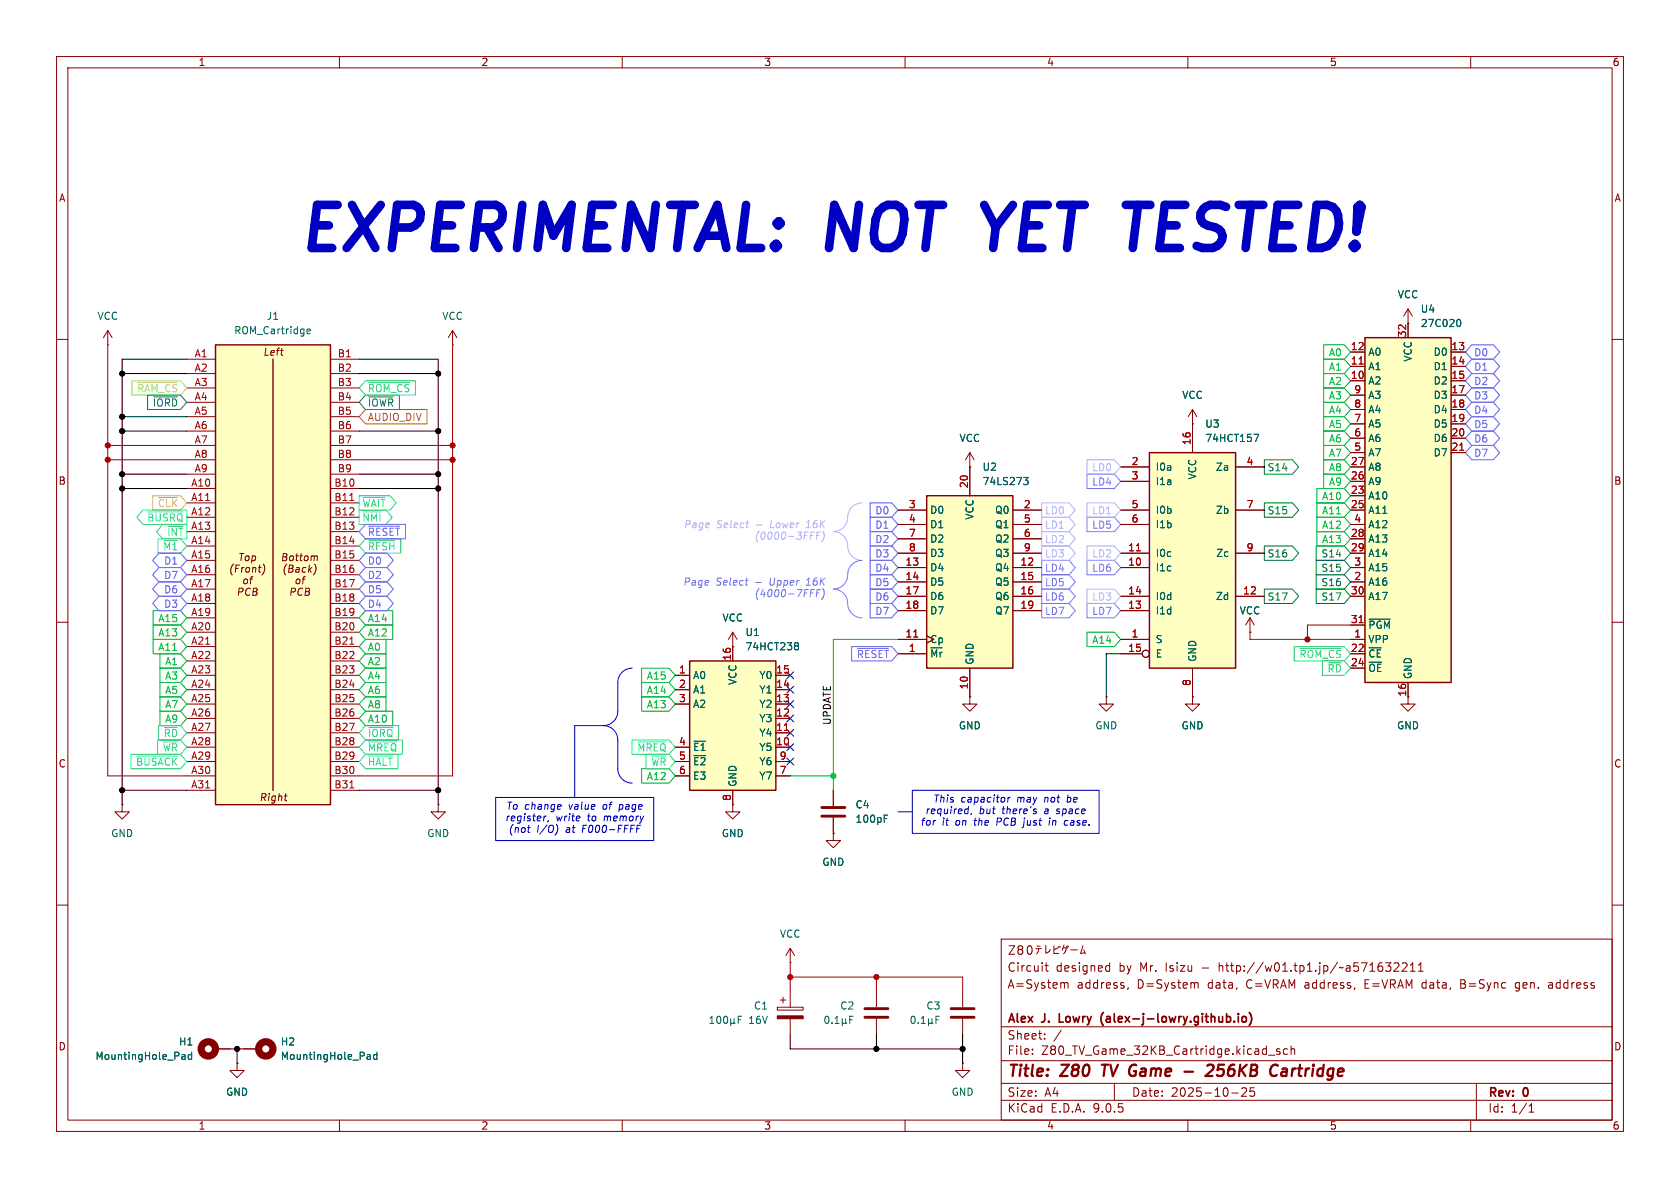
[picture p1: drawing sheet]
<svg xmlns="http://www.w3.org/2000/svg" width="297mm" height="210mm" viewBox="0 0 297 210" stroke-linecap="round" stroke-linejoin="round" font-family="sans-serif">
<g fill="none" stroke="#840000" stroke-width=".18">
<path d="M10 10h277v190h-277zM12 12h273v186h-273zM60 10v2M110 10v2M160 10v2M210 10v2M260 10v2M10 60h2M285 60h2M10 110h2M285 110h2M10 160h2"/>
<path d="M177 166h108v32h-108zM178.4 167.2h1l-1 1.5h1M180.2 167.8l-.2-.2 .2-.4 .5 .1 .1 .2-.3 .3M180.2 167.8l-.2 .3v.5l.2 .1 .5-.1 .1-.2-.1-.4-.2-.2M180.2 167.8h.3M181.7 167.3l.3-.1a.81 .81 0 0 1 .5 .6 .81 .81 0 0 1-.3 .8l-.1 .1a.81 .81 0 0 1-.4-1.4zM183.1 167.7h1M183.3 167.3h.6M183.6 167.7v.4l-.4 .5M184.7 170.7h.6M184.9 167.1v1.4a.93 .93 0 0 0 .8-.7M185 170.2v1.3l.3 .2"/>
<path d="M186.3 167.2v1.4h.9M187.1 167.3l.1 .2M187.1 167.5l-.7 .3M187.3 167.3l.2 .1M188 167.6h.8M188.1 167.1l-.3 .9M188.2 173.9l.2-.2 .3 .1 .1 .9M188.5 167.6a1.21 1.21 0 0 1-.5 1M188.5 167.3l.2 .1M188.7 167.2l.2 .1M189.3 167.9h1.2M191.5 167.2l-.5 1.4 .7-.2"/>
<path d="M191.6 167.9l.3 .7M195.7 170.7l.5 .1M196.2 171.6l-.5 .1M196.2 170.2v1.5M199.5 174.6l-.2 .3M211.4 173.7l.3 .1 .1 .1v.8M245 170.2h.9l-.5 .6 .4 .1v.7l-.2 .1h-.4l-.2-.1M246.5 170.3l.5-.1 .2 .1 .1 .3-.9 1.1h.9M247.9 170.3l.6-.1 .2 .1v.3l-.9 1.1h.9M249.3 171.7h.9M249.3 170.6l.4-.4v1.5M250.7 171.7h.9"/>
<path d="M250.7 170.6l.5-.4v1.5M251.5 173.8v.8M258.2 173.9h.5M258.7 173.2h-.5v1.5h.6M268 175.1l.3 .1M268.5 173.7l-.5 .1-.1 .2 .1 .6 .5 .1M273.8 173.8h.6M274.3 174.1h-.3a.29 .29 0 0 0-.3 .3 .29 .29 0 0 0 .3 .3h.3M285 160h2M60 198v2M110 198v2M160 198v2"/>
<path d="M177 194.5h108M177 191.5h108M177 187.5h108M177 181.5h108M182.5 186.3v.1M182.5 185.5v.1M184.7 183.6v.1M184.7 182.8v.1M187.6 182.1l-1.3 2M197 191.5v3M210 198v2M217.7 193.2h1.2"/>
<path d="M219.5 192.4l.6-.1 .2 .1 .1 .3-.9 1.1h.9M221.7 192.3h-.7v.7l.2-.1h.5l.1 .3-.1 .5-.2 .1-.5-.1M224.2 186.5h1.2M226.2 185.5l-.3-.1-.2 .2v.2l.5 .2v.3h-.5M227.6 185.5l-.4-.1-.3 .3v.4l.1 .2h.6M228.2 185.5l.3-.1 .3 .1 .1 .9M228.2 184.9v1.5M260 198v2M261 191.5v6.5M270.3 196.6h.9M270.3 195.5l.4-.4v1.5"/>
</g>
<path d="M194.8 188.2h1.1M195.4 188.2l-.3 2M209.4 189.4h1.5M213.4 188.4l.3-.2h.5a.45 .45 0 0 1 .3 .6l-.1 .3-1.3 1.1h1.2M215.1 190l.3 .2h.5M216.4 188.2h-.9l-.3 1 .4-.2h.4M226.7 189l.2-.1 .6 .1-.1 1.2M227.5 189.4h-.7a.4 .4 0 0 0-.3 .4 .4 .4 0 0 0 .2 .4l.7-.1" fill="none" stroke="#840000" stroke-width=".4"/>
<path d="M187.3 179.2v1.5h.7M195.1 179l-.4 .6M218.9 179.2v.1M218.9 179.7v1M219.7 179.8l.4-.1 .2 .3v.4l-.2 .3-.4-.1-.1-.2v-.4zM220.8 179a1.72 1.72 0 0 1 0 2.3M194.7 180.6l.4 .7" fill="none" stroke="#840000" stroke-width=".3"/>
<path d="M163.8 87.6h15.3v30.5h-15.3z" fill="#ffffc2"/>
<path d="M163.8 87.6h15.3v30.5h-15.3z" fill="none" stroke="#840000" stroke-width=".25"/>
<g fill="none" stroke="#840000" stroke-width=".18">
<path d="M158.7 90.2h5.1M158.7 92.7h5.1M158.7 95.3h5.1M158.7 97.8h5.1M171.4 82.6v5M179.1 90.2h5M179.1 92.7h5M179.1 95.3h5M179.1 97.8h5M158.7 100.3h5.1M158.7 102.9h5.1M158.7 105.4h5.1"/>
<path d="M158.7 108h5.1M158.7 113h5.1M158.7 115.6h5.1M171.4 118.1v5.1M179.1 100.3h5M179.1 102.9h5M179.1 105.4h5M179.1 108h5"/>
</g>
<path d="M161.5 112.6h.8" fill="none" stroke="#a90000" stroke-width=".18"/>
<path d="M181 84.4h.7l-.4 .5 .4 .1v.4l-.2 .3h-.4" fill="none" stroke="#006464" stroke-width=".18"/>
<path d="M203.2 80h15.2v38.1h-15.2z" fill="#ffffc2"/>
<path d="M203.2 80h15.2v38.1h-15.2z" fill="none" stroke="#840000" stroke-width=".25"/>
<g fill="none" stroke="#840000" stroke-width=".18">
<path d="M210.8 74.9v5.1M198.1 82.6h5.1M198.1 85.1h5.1M198.1 90.2h5.1M198.1 92.7h5.1M198.1 97.8h5.1M218.4 82.6h5.1M218.4 90.2h5.1M218.4 97.8h5.1M198.1 100.3h5.1M198.1 105.4h5.1M198.1 108h5.1"/>
<path d="M198.1 113h5.1M198.1 115.6h3.8M210.8 118.1v5.1M218.4 105.4h5.1M147.3 139.7v2.8M129.5 142.2v1.3h-1.2l1.2 1.3 1.3-1.3h-1.3M129.5 142.2h.1M147.3 147.3v1.3h-1.3l1.3 1.3 1.3-1.3h-1.3M147.3 147.3h.1M147.3 144.5v2.8M137.4 178.1h4.6v.5h-4.6zM137.9 176.8h1"/>
<path d="M138.4 176.3v1M139.7 170.2h.1M139.7 167.6v2.6M139.7 175.3v2.8M139.7 167.6l-.8 1.3M139.7 167.6l.8 1.3M154.9 175.3v2.8M139.7 180.1v2.8M154.9 180.1v2.8"/>
<circle cx="202.6" cy="115.6" r=".63"/>
</g>
<path d="M200.9 97.4h.7" fill="none" stroke="#a90000" stroke-width=".18"/>
<g fill="none" stroke="#006464" stroke-width=".18">
<path d="M221.7 76.8h.8l-.5 1.2M156.3 144.7h.4M156.3 144.1h.6M126.9 179.7l.1-.1a.68 .68 0 0 1 .5 .7 .68 .68 0 0 1-.5 .6 .84 .84 0 0 1-.1-1.2zM128 179.8l.2-.2a.68 .68 0 0 1 .5 .7 .68 .68 0 0 1-.5 .6l-.2-.1-.1-.4zM131.1 179.6h-.6v1.3M145.9 179.8l.2-.2a.68 .68 0 0 1 .5 .7 .68 .68 0 0 1-.5 .6l-.2-.1-.1-.4zM150.8 179.6h-.6v1.3M125.5 180.9h.7M125.5 180l.4-.4v1.3M129.2 180.7l.2 .2h.2l.2-.2M129.2 180.1v1.2"/>
<path d="M129.8 180.7l.2 .2M129.8 180.1v.6M130.5 180.3h.4M147.1 180.8v.1M147.6 180.9h.8M147.6 180l.4-.4v1.3M148.9 180.7l.2 .2h.2l.2-.2M148.9 180.1v1.2M149.5 180.7l.2 .2M149.5 180.1v.6M150.2 180.3h.5"/>
</g>
<path d="M145.3 144.3h4.1M145.3 142.7h4.1M152.9 179.8h4.1M152.9 178.3h4.1" fill="none" stroke="#840000" stroke-width=".51"/>
<path d="M137.4 179.6h4.6v.5h-4.6z" fill="#840000" stroke="#840000" stroke-width=".18"/>
<path d="M38.1 61h20.3v81.2h-20.3z" fill="#ffffc2"/>
<path d="M38.1 61h20.3v81.2h-20.3zM48.3 63.5v76.2" fill="none" stroke="#840000" stroke-width=".25"/>
<g fill="none" stroke="#840000" stroke-width=".18">
<path d="M19 58.4l-.7 1.3M19 58.4l.8 1.3M19 58.4v2.6M248.9 57.2h.1M248.9 54.6l-.7 1.3M248.9 54.6l.8 1.3M248.9 54.6v2.6M19 61h.1M33 63.5h5.1M33 66h5.1M33 68.6h5.1M33 71.1h5.1"/>
<path d="M33 73.7h5.1M33 76.2h5.1M33 78.7h5.1M58.4 63.5h5.1M58.4 66h5.1M58.4 68.6h5.1M58.4 71.1h5.1M58.4 73.7h5.1M58.4 76.2h5.1M58.4 78.7h5.1M33 81.3h5.1M33 83.8h5.1"/>
<path d="M33 86.4h5.1M33 88.9h5.1M33 91.4h5.1M33 94h5.1M33 96.5h5.1M33 99.1h5.1M41.3 99.7a1.49 1.49 0 0 0-.3 1.9M42.4 99.9h-.7l-.1 1.3M42.4 97.8h.7M42.7 97.8l-.1 1.3M43.5 98.4l.2-.1 .3 .1v.5l-.1 .2h-.3l-.2-.1zM44.6 98.3h.5l.1 .6-.3 .2h-.4"/>
<path d="M44.6 98.3l-.1 1.2M45.9 99.9l-.1 1.1 .3 .2M46.5 99.7a1.47 1.47 0 0 1-.2 1.9M50 98.4h.4M50.1 97.8h.4l.2 .3-.3 .3 .3 .2v.3l-.3 .2h-.5zM50.7 99.7a1.49 1.49 0 0 0-.2 1.9M51.2 99.9h.4l.2 .2-.3 .4 .3 .1v.3l-.3 .3h-.5zM51.3 98.4l.2-.1 .3 .1v.5l-.1 .2h-.3l-.2-.1zM52.3 98.3h.5M52.5 97.8l-.1 1.1 .3 .2M53 98.3h.5M53.2 97.8l-.1 1.1 .3 .2"/>
<path d="M53.9 98.4l.2-.1 .3 .1v.5l-.1 .2h-.3l-.2-.1zM54.7 99.9l-.2 1.3M55 98.4l.4-.1 .2 .1M55.1 98.3l-.1 .8M55.6 98.4l.2-.1h.3l-.1 .8M55.6 98.4l-.1 .7M55.6 99.7a1.47 1.47 0 0 1-.2 1.9M58.4 81.3h5.1M58.4 83.8h5.1M58.4 86.4h5.1M58.4 88.9h5.1M58.4 91.4h5.1"/>
<path d="M58.4 94h5.1M58.4 96.5h5.1M58.4 99.1h5.1M171.4 82.6h.1M171.4 80l-.7 1.3M171.4 80l.8 1.3M171.4 80v2.6M33 101.6h5.1M33 104.1h5.1M33 106.7h5.1M33 109.2h5.1M33 111.8h5.1"/>
<path d="M33 114.3h5.1M33 116.8h5.1M33 119.4h5.1M41.7 100.5h.4M42.2 104.6h.6l.2-.2-.1-.3-.1-.1h-.5l-.2 1.2M42.8 100.3l-.1 .9M43.1 100.3l-.3 .3M43.2 102.5l.2-.1 .3 .1v.5l-.1 .1-.3 .1-.2-.1zM43.6 100.4l.1-.1 .4 .1v.5l-.1 .2-.4 .1-.1-.2zM44.2 102.4h.5M44.3 104.1a.61 .61 0 0 0-.9 .4 .61 .61 0 0 0 .5 .7l.2-.1M44.7 100.4l.2-.1 .3 .1v.8"/>
<path d="M44.7 101.9l-.3 .2-.2 1.1M44.7 100.3l-.1 .9M44.8 104.6h.4M44.8 104h.5l.2 .2-.3 .4 .2 .1v.3l-.2 .2h-.5zM45.7 100.3h.5M51.1 100.5h.4M51.5 104.6h.6l.1-.2v-.3l-.2-.1h-.5l-.1 1.2M52.4 100.4h.5l-.1 .8M52.4 102.5l.2-.1 .4 .1v.5l-.2 .1-.3 .1-.1-.1zM52.9 100.6l-.4 .1-.2 .2 .1 .3 .4-.1M53.4 102.4h.5M53.5 104.1a.61 .61 0 0 0-.8 .4 .61 .61 0 0 0 .4 .7l.3-.1"/>
<path d="M54 101.9l-.4 .2-.1 1.1M54 104.6h.4M54.1 100.4h-.5l-.2 .5 .2 .3 .4-.1M54.1 104h.4l.2 .2-.3 .4 .3 .1v.3l-.3 .2h-.5zM54.7 100.7l.3 .5M55.1 100.3l-.5 .5M58.4 101.6h5.1M58.4 104.1h5.1M58.4 106.7h5.1M58.4 109.2h5.1M58.4 111.8h5.1M58.4 114.3h5.1"/>
<path d="M58.4 116.8h5.1M58.4 119.4h5.1M221 111.8h.1M221 109.2l-.8 1.3M221 109.2l.7 1.3M221 109.2v2.6M33 121.9h5.1M33 124.5h5.1M33 127h5.1M33 129.5h5.1M33 132.1h5.1M33 134.6h5.1"/>
<path d="M33 137.2h5.1M33 139.7h5.1M58.4 121.9h5.1M58.4 124.5h5.1M58.4 127h5.1M58.4 129.5h5.1M58.4 132.1h5.1M58.4 134.6h5.1M58.4 137.2h5.1M58.4 139.7h5.1M171.4 123.2v1.3h-1.2l1.2 1.2 1.3-1.2h-1.3M171.4 123.2h.1"/>
<path d="M195.6 123.2v1.3h-1.3l1.3 1.2 1.2-1.2h-1.2M195.6 123.2h.1M210.8 123.2v1.3h-1.3l1.3 1.2 1.3-1.2h-1.3M210.8 123.2h.1M50.3 140.7h.5M170.2 175.3v2.8M41.9 188v1.2h1.3l-1.3 1.3-1.3-1.3h1.3M41.9 188h.1M43.2 185.4h2.5M170.2 188v1.2h-1.3l1.3 1.3 1.2-1.3h-1.2M170.2 188h.1M170.2 180.1v2.8"/>
</g>
<path d="M61.8 88.5h.8M61.8 113.9h.8M61.8 139.3h.8" fill="none" stroke="#a90000" stroke-width=".18"/>
<g fill="none" stroke="#006464" stroke-width=".18">
<path d="M54.3 58.6l.6-.1-.1-.3h-.3l-.2 .1v.6h.5M161.2 179.8l.2-.2a.68 .68 0 0 1 .4 .7 .68 .68 0 0 1-.4 .6l-.2-.1-.1-.4zM166.1 179.6h-.6v1.3M65.1 186.4l.3 .1 .1 .8M65.5 187.2l-.4 .1M65.5 186.7l-.4 .1M66.6 186.5l-.3-.1-.3 .3 .2 .5h.4M66.6 186v1.3M162.3 180.8v.1M162.9 180.9h.7M162.9 180l.3-.4v1.3M164.1 180.7l.2 .2h.3l.1-.2"/>
<path d="M164.1 180.1v1.2M164.7 180.7l.2 .2M164.7 180.1v.6M165.5 180.3h.4"/>
</g>
<path d="M168.1 179.8h4.1M168.1 178.3h4.1" fill="none" stroke="#840000" stroke-width=".51"/>
<circle cx="47" cy="185.4" r="1.27" fill="none" stroke="#840000" stroke-width="1.3"/>
<path d="M121.9 116.8h15.3v22.9h-15.3z" fill="#ffffc2"/>
<path d="M121.9 116.8h15.3v22.9h-15.3z" fill="none" stroke="#840000" stroke-width=".25"/>
<g fill="none" stroke="#840000" stroke-width=".18">
<path d="M119.4 119.4h2.5M129.5 114.3h.1M129.5 111.8v5M129.5 111.8l-.7 1.2M129.5 111.8l.8 1.2M137.2 119.4h2.5M119.4 121.9h2.5M119.4 124.5h2.5M119.4 132.1h2.5M119.4 134.6h2.5M119.4 137.2h2.5M129.5 139.7v2.5"/>
<path d="M137.2 121.9h2.5M137.2 124.5h2.5M137.2 132.1h2.5M137.2 134.6h2.5M137.2 137.2h2.5M137.2 127h2.5M137.2 129.5h2.5M248.9 123.2v1.3h-1.3l1.3 1.2 1.3-1.2h-1.3"/>
</g>
<path d="M140.7 113.6h.2l.3 .3-.3 .3M140.7 114.2h.2M140.9 114.2l.3 .2v.2l-.2 .2-.3 .1M122.7 131h2.1" fill="none" stroke="#006464" stroke-width=".18"/>
<path d="M138.7 129.1h.7" fill="none" stroke="#a90000" stroke-width=".18"/>
<path d="M241.3 59.7h15.2v61h-15.2z" fill="#ffffc2"/>
<path d="M241.3 59.7h15.2v61h-15.2z" fill="none" stroke="#840000" stroke-width=".25"/>
<g fill="none" stroke="#840000" stroke-width=".18">
<path d="M80 58.4l-.8 1.3M80 58.4l.8 1.3M80 58.4v2.6M248.9 57.2h.1M248.9 57.2v2.5M80 61h.1M210.8 74.9h.1M210.8 72.4l-.7 1.3M210.8 72.4l.8 1.3M210.8 72.4v7.6M238.8 62.2h2.5M238.8 64.8h2.5"/>
<path d="M238.8 67.3h2.5M238.8 69.9h2.5M238.8 72.4h2.5M238.8 74.9h2.5M238.8 77.5h2.5M256.5 62.2h2.6M256.5 64.8h2.6M256.5 67.3h2.6M256.5 69.9h2.6M256.5 72.4h2.6M256.5 74.9h2.6M256.5 77.5h2.6"/>
<path d="M158.7 90.2h5.1M158.7 92.7h5.1M158.7 95.3h5.1M158.7 97.8h5.1M171.4 82.6h.1M171.4 82.6v5M179.1 90.2h5M179.1 92.7h5M179.1 95.3h5M179.1 97.8h5M198.1 82.6h5.1M198.1 85.1h5.1"/>
<path d="M198.1 90.2h5.1M198.1 92.7h5.1M198.1 97.8h5.1M218.4 82.6h5.1M218.4 90.2h5.1M218.4 97.8h5.1M238.8 80h2.5M238.8 82.6h2.5M238.8 85.1h2.5M238.8 87.6h2.5M238.8 90.2h2.5M238.8 92.7h2.5"/>
<path d="M238.8 95.3h2.5M238.8 97.8h2.5M256.5 80h2.6M119.4 119.4h2.5M129.5 114.3h.1M129.5 114.3v2.5M137.2 119.4h2.5M158.7 100.3h5.1M158.7 102.9h5.1M158.7 105.4h5.1M158.7 113h5.1M158.7 115.6h5.1"/>
<path d="M158.7 108h5.1M171.4 118.1v5.1M179.1 100.3h5M179.1 102.9h5M179.1 105.4h5M179.1 108h5M198.1 100.3h5.1M198.1 105.4h5.1M198.1 113h5.1M198.1 115.6h3.8M198.1 108h5.1M210.8 118.1v5.1"/>
<path d="M218.4 105.4h5.1M221 111.8h.1M238.8 100.3h2.5M238.8 102.9h2.5M238.8 105.4h2.5M238.8 110.5h2.5M238.8 113h2.5M238.8 115.6h2.5M238.8 118.1h2.5M119.4 121.9h2.5M119.4 124.5h2.5M119.4 132.1h2.5"/>
<path d="M119.4 134.6h2.5M119.4 137.2h2.5M129.5 139.7v2.5M137.2 121.9h2.5M137.2 124.5h2.5M137.2 132.1h2.5M137.2 134.6h2.5M137.2 137.2h2.5M137.2 127h2.5M137.2 129.5h2.5M147.3 139.7v2.8M171.4 123.2h.1"/>
<path d="M210.8 123.2h.1M248.9 120.7v2.5M21.6 142.2v1.3h-1.3l1.3 1.3 1.3-1.3h-1.3M21.6 142.2h.1M77.5 142.2v1.3h-1.3l1.3 1.3 1.2-1.3h-1.2M77.5 142.2h.1M129.5 142.2h.1M147.3 147.3h.1M147.3 144.5v2.8M38.1 185.4h2.5M41.9 188h.1M43.2 185.4h2.5"/>
<circle cx="202.6" cy="115.6" r=".63"/>
</g>
<path d="M240.3 64.4h.7M258.1 79.6h.7M200.9 97.4h.7M161.5 112.6h.8M240.3 110.1h.7M138.7 129.1h.7" fill="none" stroke="#a90000" stroke-width=".18"/>
<g fill="none" stroke="#006464" stroke-width=".18">
<path d="M257.7 56.5h.1a.68 .68 0 0 1 .5 .6 .68 .68 0 0 1-.5 .6h-.1M221.7 76.8h.8l-.5 1.2M181 84.4h.7l-.4 .5 .4 .1v.4l-.2 .3h-.4M140.7 113.6h.2l.3 .3-.3 .3M140.7 114.2h.2M140.9 114.2l.3 .2v.2l-.2 .2-.3 .1M242 109.4h3.8M122.7 131h2.1M156.3 144.7h.4M156.3 144.1h.6M32.3 186.4l.4 .1v.8M32.7 187.2l-.4 .1"/>
<path d="M32.7 186.7l-.4 .1M33.9 186.5l-.4-.1-.2 .3 .1 .5h.5M33.9 186v1.3M65.1 186.4l.3 .1 .1 .8M65.5 187.2l-.4 .1M65.5 186.7l-.4 .1M66.6 186.5l-.3-.1-.3 .3 .2 .5h.4M66.6 186v1.3"/>
</g>
<circle cx="36.8" cy="185.4" r="1.27" fill="none" stroke="#840000" stroke-width="1.3"/>
<g fill="none" stroke="#55f" stroke-width=".18">
<path d="M260.2 76.2h3.8l1.1 1.3-1.1 1.2h-3.8l-1.1-1.2zM260.2 66h3.8l1.1 1.3-1.1 1.3h-3.8l-1.1-1.3zM260.2 63.5h3.8l1.1 1.3-1.1 1.2h-3.8l-1.1-1.2zM260.2 71.1h3.8l1.1 1.3-1.1 1.3h-3.8l-1.1-1.3zM260.2 68.6h3.8l1.1 1.3-1.1 1.2h-3.8l-1.1-1.2zM260.2 78.7h3.8l1.1 1.3-1.1 1.3h-3.8l-1.1-1.3zM260.2 61h3.8l1.1 1.2-1.1 1.3h-3.8l-1.1-1.3zM260.2 73.7h3.8l1.1 1.2-1.1 1.3h-3.8l-1.1-1.3zM28.1 97.8h3.8l1.1 1.3-1.1 1.2h-3.8l-1.1-1.2zM64.6 97.8h3.8l1.1 1.3-1.1 1.2h-3.8l-1.1-1.2zM153.8 91.4h3.8l1.1 1.3-1.1 1.3h-3.8zM153.8 94h3.8l1.1 1.3-1.1 1.2h-3.8z"/>
<path d="M153.8 99.1h3.8l1.1 1.2-1.1 1.3h-3.8zM153.8 96.5h3.8l1.1 1.3-1.1 1.3h-3.8zM153.8 88.9h3.8l1.1 1.3-1.1 1.2h-3.8zM28.1 105.4h3.8l1.1 1.3-1.1 1.3h-3.8l-1.1-1.3zM28.1 100.3h3.8l1.1 1.3-1.1 1.3h-3.8l-1.1-1.3zM28.1 102.9h3.8l1.1 1.2-1.1 1.3h-3.8l-1.1-1.3zM64.6 105.4h3.8l1.1 1.3-1.1 1.3h-3.8l-1.1-1.3zM64.6 102.9h3.8l1.1 1.2-1.1 1.3h-3.8l-1.1-1.3zM64.6 100.3h3.8l1.1 1.3-1.1 1.3h-3.8l-1.1-1.3zM153.8 101.6h3.8l1.1 1.3-1.1 1.2h-3.8zM153.8 104.1h3.8l1.1 1.3-1.1 1.3h-3.8zM153.8 106.7h3.8l1.1 1.3-1.1 1.2h-3.8z"/>
</g>
<path d="M223.5 96.5h5l1.1 1.3-1.1 1.3h-5zM223.5 88.9h5l1.1 1.3-1.1 1.2h-5zM223.5 81.3h5l1.1 1.3-1.1 1.2h-5zM232.7 96.5h4.9l1.2 1.3-1.2 1.3h-4.9zM232.7 99.1h4.9l1.2 1.2-1.2 1.3h-4.9zM223.5 104.1h5l1.1 1.3-1.1 1.3h-5zM232.7 101.6h4.9l1.2 1.3-1.2 1.2h-4.9zM232.7 104.1h4.9l1.2 1.3-1.2 1.3h-4.9z" fill="none" stroke="#007f00" stroke-width=".18"/>
<g fill="none" stroke="#00bf00" stroke-width=".18">
<path d="M234 78.7h3.6l1.2 1.3-1.2 1.3h-3.6zM234 73.7h3.6l1.2 1.2-1.2 1.3h-3.6zM234 76.2h3.6l1.2 1.3-1.2 1.2h-3.6zM234 71.1h3.6l1.2 1.3-1.2 1.3h-3.6zM234 68.6h3.6l1.2 1.3-1.2 1.2h-3.6zM234 61h3.6l1.2 1.2-1.2 1.3h-3.6zM234 63.5h3.6l1.2 1.3-1.2 1.2h-3.6zM234 66h3.6l1.2 1.3-1.2 1.3h-3.6zM232.8 94h4.8l1.2 1.3-1.2 1.2h-4.8zM232.8 88.9h4.8l1.2 1.3-1.2 1.2h-4.8zM232.8 91.4h4.8l1.2 1.3-1.2 1.3h-4.8zM232.8 86.4h4.8l1.2 1.2-1.2 1.3h-4.8z"/>
<path d="M234 83.8h3.6l1.2 1.3-1.2 1.3h-3.6zM234 81.3h3.6l1.2 1.3-1.2 1.2h-3.6zM27.1 113h4.8l1.1 1.3-1.1 1.3h-4.8zM27.1 110.5h4.8l1.1 1.3-1.1 1.2h-4.8zM27.1 107.9h4.8l1.1 1.3-1.1 1.3h-4.8zM28.3 118.1h3.6l1.1 1.3-1.1 1.3h-3.6zM28.3 115.6h3.6l1.1 1.2-1.1 1.3h-3.6zM64.6 113h3.6v2.6h-3.6l-1.1-1.3zM64.6 107.9h4.9v2.6h-4.9l-1.1-1.3zM64.6 110.5h4.9v2.5h-4.9l-1.1-1.2zM64.6 115.6h3.6v2.5h-3.6l-1.1-1.3zM64.6 118.1h3.6v2.6h-3.6l-1.1-1.3z"/>
<path d="M113.4 118.1h4.9l1.1 1.3-1.1 1.3h-4.9zM192.2 111.8h4.8l1.1 1.2-1.1 1.3h-4.8zM28.3 120.6h3.6l1.1 1.3-1.1 1.3h-3.6zM28.3 125.7h3.6l1.1 1.3-1.1 1.3h-3.6zM28.3 123.2h3.6l1.1 1.3-1.1 1.2h-3.6zM64.6 123.2h3.6v2.5h-3.6l-1.1-1.2zM64.6 125.7h4.9v2.6h-4.9l-1.1-1.3zM64.6 120.6h3.6v2.6h-3.6l-1.1-1.3zM113.4 120.6h4.9l1.1 1.3-1.1 1.3h-4.9zM113.4 135.9h4.9l1.1 1.3-1.1 1.2h-4.9zM113.4 123.2h4.9l1.1 1.3-1.1 1.2h-4.9z"/>
</g>
<g fill="none" stroke="#00bfbf" stroke-width=".18">
<path d="M25.3 90.2h7.7v2.5h-7.7l-1.1-1.3zM26.2 90.5h6.1M27.9 95.2h4l1.1 1.3-1.1 1.3h-4zM28.8 92.7h4.2v2.6h-4.2l-1.1-1.3zM63.5 90.2h4.7l1.1 1.2-1.1 1.3h-4.7zM63.5 87.6h5.4l1.2 1.3-1.2 1.3h-5.4zM64.2 90.5h3.1M64.2 87.9h3.9M64.6 95.2h6.2v2.6h-6.2l-1.1-1.3zM65.2 95.6h4.6M233.8 116.8h3.8l1.2 1.3-1.2 1.3h-3.8zM23.1 133.3h8.8l1.1 1.3-1.1 1.3h-8.8z"/>
<path d="M24.2 133.7h7.2M27.9 130.8h4l1.1 1.3-1.1 1.3h-4zM28 128.3h3.9l1.1 1.2-1.1 1.3h-3.9zM64.6 130.8h6.5v2.6h-6.5l-1.1-1.3zM64.6 128.3h5.9v2.5h-5.9l-1.1-1.3zM64.6 133.3h5.8v2.6h-5.8l-1.1-1.3zM65.2 131.1h4.9M65.2 128.6h4.2M65.2 133.7h4.1M111.7 130.8h6.6l1.1 1.3-1.1 1.3h-6.6zM112.8 131.1h4.9M114.2 133.3h4.1l1.1 1.3-1.1 1.3h-4.1z"/>
</g>
<path d="M64.6 67.3h8.8v2.6h-8.8l-1.1-1.3zM65.2 67.6h7.2M228.8 114.3h8.8l1.2 1.3-1.2 1.2h-8.8zM229.9 114.6h7.2" fill="none" stroke="#00ff85" stroke-width=".18"/>
<path d="M27 87.6h4.9l1.1 1.3-1.1 1.3h-4.9zM28 87.9h3.4" fill="none" stroke="#ffae15" stroke-width=".18"/>
<path d="M23.3 67.3h8.6l1.1 1.3-1.1 1.3h-8.6zM24.4 67.6h7" fill="none" stroke="#abee00" stroke-width=".18"/>
<path d="M26.1 69.8h5.8l1.1 1.3-1.1 1.3h-5.8zM27.1 70.2h4.3M64.6 69.8h6v2.6h-6l-1.1-1.3zM65.2 70.2h4.4" fill="none" stroke="#007f7f" stroke-width=".18"/>
<path d="M64.6 92.7h7.1v2.6h-7.1l-1.1-1.3zM65.2 93h5.4M150.6 114.3h7l1.1 1.3-1.1 1.2h-7zM151.6 114.6h5.5" fill="none" stroke="#bd00ff" stroke-width=".18"/>
<path d="M64.6 72.4h10.9v2.5h-10.9l-1.1-1.2z" fill="none" stroke="#bf7f00" stroke-width=".18"/>
<g fill="none" stroke="#afafff" stroke-width=".18">
<path d="M131.9 92.4h.5M133.7 92.8h1M142.5 93.3h.7M142.7 92.3l-.1 .1M144.4 94.7h.4M144.5 94.1l-.2 1.2M145.6 94.1a1.55 1.55 0 0 1-.4 1.7M152.4 88.9a2.65 2.65 0 0 0-2.6 3 2.54 2.54 0 0 1-2.5 2.1 2.65 2.65 0 0 1 2.6 3 2.54 2.54 0 0 0 2.5 2.1M184.1 88.9h4.9l1.1 1.3-1.1 1.2h-4.9zM184.1 91.4h4.9l1.1 1.3-1.1 1.3h-4.9zM184.1 94h4.9l1.1 1.3-1.1 1.2h-4.9zM184.1 96.5h4.9l1.1 1.3-1.1 1.3h-4.9z"/>
<path d="M192.2 88.9h4.8l1.1 1.3-1.1 1.2h-4.8zM192.2 96.5h4.8l1.1 1.3-1.1 1.3h-4.8zM192.2 81.3h4.8l1.1 1.3-1.1 1.2h-4.8zM192.2 104.1h4.8l1.1 1.3-1.1 1.3h-4.8z"/>
</g>
<g fill="none" stroke="#7171ff" stroke-width=".18">
<path d="M152.4 99.1a2.65 2.65 0 0 0-2.6 2.9 2.54 2.54 0 0 1-2.5 2.1 2.65 2.65 0 0 1 2.6 3 2.54 2.54 0 0 0 2.5 2.1M184.1 99.1h4.9l1.1 1.2-1.1 1.3h-4.9zM192.2 91.4h4.8l1.1 1.3-1.1 1.3h-4.8zM192.2 83.8h4.8l1.1 1.3-1.1 1.3h-4.8zM192.2 99.1h4.8l1.1 1.2-1.1 1.3h-4.8zM131.8 102.6h.5M142.5 103.4h.7M142.7 102.5h-.1M144.4 104.8h.4M144.5 104.2l-.2 1.3M145.6 104.3a1.55 1.55 0 0 1-.4 1.7M184.1 101.6h4.9l1.1 1.3-1.1 1.2h-4.9z"/>
<path d="M184.1 104.1h4.9l1.1 1.3-1.1 1.3h-4.9zM184.1 106.7h4.9l1.1 1.3-1.1 1.2h-4.9zM192.2 106.7h4.8l1.1 1.3-1.1 1.2h-4.8z"/>
</g>
<g fill="none" stroke="#0000c2" stroke-width=".18">
<path d="M111.8 118.1a2.54 2.54 0 0 0-2.6 2.6v5a2.54 2.54 0 0 1-2.5 2.6M106.7 128.3a2.54 2.54 0 0 1 2.5 2.5v5.1a2.54 2.54 0 0 0 2.6 2.5M106.7 128.3h-5.1v12.7M161.3 139.7h33v7.6h-33zM87.6 141h28v7.6h-28zM93.5 147.2h.1M96.2 144.3l-.1 .8M96.3 144.3l-.1 .2M96.9 145l-.1 .3M98.5 145.9l.1 .6-.2 .8M99 142.2l.2 .3-.6 .1M112.6 146.5h.4"/>
<path d="M158.7 143.5h2.6M171.1 143.8h-.1M171.2 142.6l-.1 1.2M171.8 143.8l-.2 .2M178.2 140.9l-.1 .9M178.6 140.9l-.4 .3M183.2 143.5l-.1 .3M185.5 145l-.1 .9M188.2 145.8h.5M188.3 145.1v.1"/>
</g>
<g fill="none" stroke="#000" stroke-width=".18">
<path d="M21.6 66h11.4M21.6 73.7h11.4M21.6 76.2h11.4M33 63.5h-11.4v78.7M63.5 66h14M63.5 63.5h14v78.7M63.5 76.2h14M21.6 83.8h11.4M21.6 86.4h11.4M63.5 83.8h14M63.5 86.4h14M198.1 115.6h-2.5v7.6"/>
<path d="M21.6 139.7h11.4M63.5 139.7h14M40.6 185.4h2.6M41.9 185.4v2.6M139.7 182.9v2.5h30.5M154.9 182.9v2.5M170.2 182.9v5.1"/>
</g>
<path d="M19 61v76.2h14M19 78.7h14M63.5 78.7h16.5M80 61v76.2h-16.5M19 81.3h14M63.5 81.3h16.5M221 111.8v1.2h17.8M238.8 110.5h-7.7v2.5M139.7 170.2v5.1M139.7 172.7h30.5v2.6M154.9 172.7v2.6" fill="none" stroke="#bf0000" stroke-width=".18"/>
<path d="M158.7 113h-11.4v26.7M139.7 137.2h7.6" fill="none" stroke="#009600" stroke-width=".18"/>
<g fill="none" stroke="#000084" stroke-width=".18">
<path d="M139.1 118.8l1.2 1.2M140.3 118.8l-1.2 1.2M139.1 128.9l1.2 1.2M139.1 126.4l1.2 1.2M139.1 134l1.2 1.2M139.1 131.5l1.2 1.2M139.1 123.9l1.2 1.2M139.1 121.3l1.2 1.2M140.3 128.9l-1.2 1.2M140.3 126.4l-1.2 1.2M140.3 134l-1.2 1.2M140.3 131.5l-1.2 1.2"/>
<path d="M140.3 123.9l-1.2 1.2M140.3 121.3l-1.2 1.2"/>
</g>
<g fill="#bf0000" stroke="#bf0000" stroke-width=".18">
<circle cx="80" cy="78.7" r=".46"/>
<circle cx="80" cy="81.3" r=".46"/>
<circle cx="139.7" cy="172.7" r=".46"/>
<circle cx="231.1" cy="113" r=".46"/>
<circle cx="154.9" cy="172.7" r=".46"/>
<circle cx="19" cy="81.3" r=".46"/>
<circle cx="19" cy="78.7" r=".46"/>
</g>
<g fill="#000" stroke="#000" stroke-width=".18">
<circle cx="21.6" cy="73.7" r=".46"/>
<circle cx="21.6" cy="76.2" r=".46"/>
<circle cx="21.6" cy="66" r=".46"/>
<circle cx="77.5" cy="66" r=".46"/>
<circle cx="77.5" cy="76.2" r=".46"/>
<circle cx="21.6" cy="83.8" r=".46"/>
<circle cx="21.6" cy="86.4" r=".46"/>
<circle cx="77.5" cy="86.4" r=".46"/>
<circle cx="77.5" cy="83.8" r=".46"/>
<circle cx="21.6" cy="139.7" r=".46"/>
<circle cx="77.5" cy="139.7" r=".46"/>
<circle cx="41.9" cy="185.4" r=".46"/>
<circle cx="154.9" cy="185.4" r=".46"/>
<circle cx="170.2" cy="185.4" r=".46"/>
</g>
<circle cx="147.3" cy="137.2" r=".46" fill="#009600" stroke="#009600" stroke-width=".18"/>
<g font-size="10.6" fill="#0000c2">
<text x="51.8" y="46.5">EXPERIMENTAL:</text>
<text x="146.3" y="46.5">NOT YET TESTED!</text>
</g>
<g font-size="2.8" fill="#840000">
<text x="178" y="190.9">Title:</text>
<text x="187.7" y="190.9">Z80</text>
<text x="195.7" y="190.9">TV Game</text>
<text x="216.6" y="190.9">256KB</text>
<text x="228.6" y="190.9">Cartridge</text>
</g>
<g font-size="2.1" fill="#840000">
<text x="178" y="172">Circuit</text>
<text x="186.7" y="172">designed</text>
<text x="197.9" y="172">by</text>
<text x="201.7" y="172">Mr.</text>
<text x="206.3" y="172">Isizu</text>
<text x="212.9" y="172">-</text>
<text x="216" y="172">http://w01.tp1.jp/~a571632211</text>
<text x="178" y="175">A=System</text>
<text x="190.4" y="175">address,</text>
<text x="201.1" y="175">D=System</text>
<text x="213.7" y="175">data,</text>
<text x="220.6" y="175">C=VRAM</text>
<text x="231.1" y="175">address,</text>
<text x="241.8" y="175">E=VRAM</text>
<text x="252.1" y="175">data,</text>
<text x="259" y="175">B=Sync</text>
<text x="268.9" y="175">gen.</text>
<text x="274.9" y="175">address</text>
<text x="178" y="184">Sheet:</text>
<text x="178" y="181.2">Alex</text>
<text x="184.3" y="181.2">J.</text>
<text x="187.9" y="181.2">Lowry</text>
<text x="195.9" y="181.2">(alex-j-lowry.github.io)</text>
<text x="178" y="186.7">File:</text>
<text x="184.1" y="186.7">Z80_TV_Game_32KB_Cartridge.kicad_sch</text>
<text x="178" y="196.9">KiCad</text>
<text x="178" y="194.1">Size:</text>
<text x="184.7" y="194.1">A4</text>
<text x="185.7" y="196.9">E.D.A.</text>
<text x="193.3" y="196.9">9.0.5</text>
<text x="200" y="194.1">Date:</text>
<text x="207" y="194.1">2025-10-25</text>
<text x="263" y="194.3">Rev:</text>
<text x="263" y="196.9">Id:</text>
<text x="267.1" y="196.9">1/1</text>
<text x="269.4" y="194.3">0</text>
</g>
<g font-size="1.8" fill="#840000">
<text x="35" y="11.9">1</text>
<text x="85" y="11.9">2</text>
<text x="135" y="11.9">3</text>
<text x="185" y="11.9">4</text>
<text x="235" y="11.9">5</text>
<text x="285" y="11.9">6</text>
<text x="10.3" y="35.9">A</text>
<text x="285.3" y="35.9">A</text>
<text x="46.5" y="63.1">Left</text>
<text x="10.3" y="85.9">B</text>
<text x="285.3" y="85.9">B</text>
<text x="248.7" y="123.2" transform="rotate(-90 248.7 123.2)">16</text>
<text x="10.3" y="135.9">C</text>
<text x="285.3" y="135.9">C</text>
<text x="45.8" y="141.8">Right</text>
<text x="10.3" y="185.9">D</text>
<text x="285.3" y="185.9">D</text>
<text x="35" y="199.9">1</text>
<text x="85" y="199.9">2</text>
<text x="135" y="199.9">3</text>
<text x="185" y="199.9">4</text>
<text x="235" y="199.9">5</text>
<text x="285" y="199.9">6</text>
</g>
<g font-size="1.8" fill="#006464">
<text x="247" y="52.9">VCC</text>
<text x="17.1" y="56.7">VCC</text>
<text x="41.3" y="59.3">ROM_Cartridge</text>
<text x="47.1" y="56.7">J1</text>
<text x="78.1" y="56.7">VCC</text>
<text x="251.1" y="58">27C020</text>
<text x="251.1" y="55.5">U4</text>
<text x="241.8" y="63.1">A0</text>
<text x="241.8" y="65.6">A1</text>
<text x="249.8" y="64" transform="rotate(-90 249.8 64)">VCC</text>
<text x="253.3" y="63.1">D0</text>
<text x="253.3" y="65.6">D1</text>
<text x="208.9" y="70.7">VCC</text>
<text x="241.8" y="68.2">A2</text>
<text x="241.8" y="70.7">A3</text>
<text x="253.3" y="68.2">D2</text>
<text x="253.3" y="70.7">D3</text>
<text x="213" y="75.8">U3</text>
<text x="241.8" y="73.3">A4</text>
<text x="241.8" y="75.8">A5</text>
<text x="253.3" y="73.3">D4</text>
<text x="253.3" y="75.8">D5</text>
<text x="169.5" y="78.3">VCC</text>
<text x="173.6" y="83.4">U2</text>
<text x="204.2" y="83.4">I0a</text>
<text x="213" y="78.3">74HCT157</text>
<text x="214.9" y="83.4">Za</text>
<text x="241.8" y="78.3">A6</text>
<text x="241.8" y="80.9">A7</text>
<text x="241.8" y="83.4">A8</text>
<text x="253.3" y="78.3">D6</text>
<text x="253.3" y="80.9">D7</text>
<text x="173.6" y="86">74LS273</text>
<text x="204.2" y="86">I1a</text>
<text x="211.7" y="84.9" transform="rotate(-90 211.7 84.9)">VCC</text>
<text x="241.8" y="86">A9</text>
<text x="241.8" y="88.5">A10</text>
<text x="164.3" y="91">D0</text>
<text x="164.3" y="93.6">D1</text>
<text x="172.3" y="92" transform="rotate(-90 172.3 92)">VCC</text>
<text x="175.8" y="91">Q0</text>
<text x="175.8" y="93.6">Q1</text>
<text x="204.2" y="91">I0b</text>
<text x="204.2" y="93.6">I1b</text>
<text x="214.9" y="91">Zb</text>
<text x="241.8" y="91">A11</text>
<text x="241.8" y="93.6">A12</text>
<text x="164.3" y="96.1">D2</text>
<text x="164.3" y="98.7">D3</text>
<text x="164.3" y="101.2">D4</text>
<text x="175.8" y="96.1">Q2</text>
<text x="175.8" y="98.7">Q3</text>
<text x="175.8" y="101.2">Q4</text>
<text x="204.2" y="98.7">I0c</text>
<text x="204.2" y="101.2">I1c</text>
<text x="214.9" y="98.7">Zc</text>
<text x="241.8" y="96.1">A13</text>
<text x="241.8" y="98.7">A14</text>
<text x="241.8" y="101.2">A15</text>
<text x="164.3" y="103.7">D5</text>
<text x="164.3" y="106.3">D6</text>
<text x="175.8" y="103.7">Q5</text>
<text x="175.8" y="106.3">Q6</text>
<text x="204.2" y="106.3">I0d</text>
<text x="214.9" y="106.3">Zd</text>
<text x="241.8" y="103.7">A16</text>
<text x="241.8" y="106.3">A17</text>
<text x="127.6" y="110.1">VCC</text>
<text x="131.7" y="112.6">U1</text>
<text x="164.3" y="108.8">D7</text>
<text x="164.3" y="113.9">Cp</text>
<text x="175.8" y="108.8">Q7</text>
<text x="204.2" y="108.8">I1d</text>
<text x="204.2" y="113.9">S</text>
<text x="219.1" y="108.8">VCC</text>
<text x="241.8" y="111.4">~{PGM}</text>
<text x="241.8" y="113.9">VPP</text>
<text x="131.7" y="115.2">74HCT238</text>
<text x="164.3" y="116.4">~{Mr}</text>
<text x="172.3" y="117.6" transform="rotate(-90 172.3 117.6)">GND</text>
<text x="204.2" y="116.4">E</text>
<text x="211.7" y="117.1" transform="rotate(-90 211.7 117.1)">GND</text>
<text x="241.8" y="116.4">~{CE}</text>
<text x="241.8" y="119">~{OE}</text>
<text x="122.4" y="120.2">A0</text>
<text x="122.4" y="122.8">A1</text>
<text x="122.4" y="125.3">A2</text>
<text x="130.4" y="121.2" transform="rotate(-90 130.4 121.2)">VCC</text>
<text x="134.2" y="120.2">Y0</text>
<text x="134.2" y="122.8">Y1</text>
<text x="134.2" y="125.3">Y2</text>
<text x="249.8" y="120.1" transform="rotate(-90 249.8 120.1)">GND</text>
<text x="134.2" y="127.9">Y3</text>
<text x="134.2" y="130.4">Y4</text>
<text x="169.4" y="129.1">GND</text>
<text x="193.5" y="129.1">GND</text>
<text x="208.8" y="129.1">GND</text>
<text x="246.9" y="129.1">GND</text>
<text x="122.4" y="132.9">~{E1}</text>
<text x="122.4" y="135.5">~{E2}</text>
<text x="134.2" y="132.9">Y5</text>
<text x="134.2" y="135.5">Y6</text>
<text x="122.4" y="138">E3</text>
<text x="130.4" y="139.2" transform="rotate(-90 130.4 139.2)">GND</text>
<text x="134.2" y="138">Y7</text>
<text x="151.1" y="143.1">C4</text>
<text x="19.6" y="148.2">GND</text>
<text x="75.4" y="148.2">GND</text>
<text x="127.5" y="148.2">GND</text>
<text x="151.1" y="145.6">100pF</text>
<text x="145.3" y="153.3">GND</text>
<text x="137.8" y="166">VCC</text>
<text x="133.2" y="178.7">C1</text>
<text x="148.4" y="178.7">C2</text>
<text x="163.7" y="178.7">C3</text>
<text x="31.5" y="185">H1</text>
<text x="49.5" y="185">H2</text>
<text x="132.4" y="181.2">16V</text>
<text x="16.8" y="187.6">MountingHole_Pad</text>
<text x="49.5" y="187.6">MountingHole_Pad</text>
<text x="39.9" y="193.9">GND</text>
<text x="168.1" y="193.9">GND</text>
</g>
<g font-size="1.8" fill="#a90000">
<text x="248.7" y="59.7" transform="rotate(-90 248.7 59.7)">32</text>
<text x="34.3" y="63.2">A1</text>
<text x="34.3" y="65.8">A2</text>
<text x="59.6" y="63.2">B1</text>
<text x="59.6" y="65.8">B2</text>
<text x="238.7" y="62">12</text>
<text x="238.7" y="64.5">11</text>
<text x="256.5" y="62">13</text>
<text x="256.5" y="64.5">14</text>
<text x="34.3" y="68.3">A3</text>
<text x="34.3" y="70.9">A4</text>
<text x="59.6" y="68.3">B3</text>
<text x="59.6" y="70.9">B4</text>
<text x="238.7" y="67.1">10</text>
<text x="239.3" y="69.6">9</text>
<text x="256.5" y="67.1">15</text>
<text x="256.5" y="69.6">17</text>
<text x="34.3" y="73.4">A5</text>
<text x="34.3" y="75.9">A6</text>
<text x="59.6" y="73.4">B5</text>
<text x="59.6" y="75.9">B6</text>
<text x="239.3" y="72.1">8</text>
<text x="239.3" y="74.7">7</text>
<text x="239.3" y="77.2">6</text>
<text x="256.5" y="72.1">18</text>
<text x="256.5" y="74.7">19</text>
<text x="256.5" y="77.2">20</text>
<text x="34.3" y="78.5">A7</text>
<text x="34.3" y="81">A8</text>
<text x="34.3" y="83.6">A9</text>
<text x="59.6" y="78.5">B7</text>
<text x="59.6" y="81">B8</text>
<text x="59.6" y="83.6">B9</text>
<text x="200" y="82.3">2</text>
<text x="210.6" y="78.8" transform="rotate(-90 210.6 78.8)">16</text>
<text x="220.3" y="82.3">4</text>
<text x="238.7" y="82.3">27</text>
<text x="239.3" y="79.8">5</text>
<text x="256.5" y="79.8">21</text>
<text x="33.7" y="86.1">A10</text>
<text x="33.7" y="88.6">A11</text>
<text x="59" y="86.1">B10</text>
<text x="59" y="88.6">B11</text>
<text x="160.6" y="89.9">3</text>
<text x="171.2" y="86.4" transform="rotate(-90 171.2 86.4)">20</text>
<text x="180.9" y="89.9">2</text>
<text x="200" y="84.8">3</text>
<text x="200" y="89.9">5</text>
<text x="220.3" y="89.9">7</text>
<text x="238.7" y="84.8">26</text>
<text x="238.7" y="87.4">23</text>
<text x="238.7" y="89.9">25</text>
<text x="33.7" y="91.2">A12</text>
<text x="33.7" y="93.7">A13</text>
<text x="59" y="91.2">B12</text>
<text x="59" y="93.7">B13</text>
<text x="160.6" y="92.5">4</text>
<text x="160.6" y="95">7</text>
<text x="180.9" y="92.5">5</text>
<text x="180.9" y="95">6</text>
<text x="200" y="92.5">6</text>
<text x="238.7" y="95">28</text>
<text x="239.3" y="92.5">4</text>
<text x="33.7" y="96.3">A14</text>
<text x="33.7" y="98.8">A15</text>
<text x="33.7" y="101.3">A16</text>
<text x="59" y="96.3">B14</text>
<text x="59" y="98.8">B15</text>
<text x="59" y="101.3">B16</text>
<text x="160" y="100.1">13</text>
<text x="160.6" y="97.5">8</text>
<text x="180.3" y="100.1">12</text>
<text x="180.9" y="97.5">9</text>
<text x="199.3" y="97.5">11</text>
<text x="199.3" y="100.1">10</text>
<text x="220.3" y="97.5">9</text>
<text x="238.7" y="97.5">29</text>
<text x="239.3" y="100.1">3</text>
<text x="33.7" y="103.9">A17</text>
<text x="33.7" y="106.4">A18</text>
<text x="59" y="103.9">B17</text>
<text x="59" y="106.4">B18</text>
<text x="160" y="102.6">14</text>
<text x="160" y="105.2">17</text>
<text x="160" y="107.7">18</text>
<text x="180.3" y="102.6">15</text>
<text x="180.3" y="105.2">16</text>
<text x="180.3" y="107.7">19</text>
<text x="199.3" y="105.2">14</text>
<text x="199.3" y="107.7">13</text>
<text x="219.7" y="105.2">12</text>
<text x="238.7" y="105.2">30</text>
<text x="239.3" y="102.6">2</text>
<text x="33.7" y="109">A19</text>
<text x="33.7" y="111.5">A20</text>
<text x="59" y="109">B19</text>
<text x="59" y="111.5">B20</text>
<text x="160" y="112.8">11</text>
<text x="200" y="112.8">1</text>
<text x="238.7" y="110.2">31</text>
<text x="239.3" y="112.8">1</text>
<text x="33.7" y="114">A21</text>
<text x="33.7" y="116.6">A22</text>
<text x="33.7" y="119.1">A23</text>
<text x="59" y="114">B21</text>
<text x="59" y="116.6">B22</text>
<text x="59" y="119.1">B23</text>
<text x="119.9" y="119.1">1</text>
<text x="129.3" y="116.9" transform="rotate(-90 129.3 116.9)">16</text>
<text x="137.1" y="119.1">15</text>
<text x="160.6" y="115.3">1</text>
<text x="199.3" y="115.3">15</text>
<text x="238.7" y="115.3">22</text>
<text x="238.7" y="117.9">24</text>
<text x="33.7" y="121.7">A24</text>
<text x="33.7" y="124.2">A25</text>
<text x="59" y="121.7">B24</text>
<text x="59" y="124.2">B25</text>
<text x="119.9" y="121.7">2</text>
<text x="119.9" y="124.2">3</text>
<text x="137.1" y="121.7">14</text>
<text x="137.1" y="124.2">13</text>
<text x="171.2" y="122" transform="rotate(-90 171.2 122)">10</text>
<text x="210.6" y="121.4" transform="rotate(-90 210.6 121.4)">8</text>
<text x="33.7" y="126.7">A26</text>
<text x="33.7" y="129.3">A27</text>
<text x="33.7" y="131.8">A28</text>
<text x="59" y="126.7">B26</text>
<text x="59" y="129.3">B27</text>
<text x="59" y="131.8">B28</text>
<text x="119.9" y="131.8">4</text>
<text x="137.1" y="126.7">12</text>
<text x="137.1" y="129.3">11</text>
<text x="137.1" y="131.8">10</text>
<text x="33.7" y="134.4">A29</text>
<text x="33.7" y="136.9">A30</text>
<text x="59" y="134.4">B29</text>
<text x="59" y="136.9">B30</text>
<text x="119.9" y="134.4">5</text>
<text x="119.9" y="136.9">6</text>
<text x="137.7" y="134.4">9</text>
<text x="137.7" y="136.9">7</text>
<text x="33.7" y="139.4">A31</text>
<text x="59" y="139.4">B31</text>
<text x="129.3" y="141.7" transform="rotate(-90 129.3 141.7)">8</text>
</g>
<g font-size="1.8" fill="#00bf00">
<text x="234.8" y="63.2">A0</text>
<text x="234.8" y="65.7">A1</text>
<text x="234.8" y="70.8">A3</text>
<text x="234.8" y="68.3">A2</text>
<text x="234.8" y="75.9">A5</text>
<text x="234.8" y="73.3">A4</text>
<text x="234.8" y="81">A7</text>
<text x="234.8" y="78.4">A6</text>
<text x="234.8" y="83.5">A8</text>
<text x="233.6" y="88.6">A10</text>
<text x="234.8" y="86">A9</text>
<text x="233.6" y="91.1">A11</text>
<text x="233.6" y="93.7">A12</text>
<text x="233.6" y="96.2">A13</text>
<text x="27.9" y="112.7">A13</text>
<text x="27.9" y="110.2">A15</text>
<text x="64.9" y="110.2">A14</text>
<text x="64.9" y="112.7">A12</text>
<text x="193" y="114">A14</text>
<text x="27.9" y="115.3">A11</text>
<text x="29.1" y="117.8">A1</text>
<text x="64.9" y="115.3">A0</text>
<text x="64.9" y="117.8">A2</text>
<text x="29.1" y="122.9">A5</text>
<text x="29.1" y="120.3">A3</text>
<text x="29.1" y="125.4">A7</text>
<text x="64.9" y="125.4">A8</text>
<text x="64.9" y="122.9">A6</text>
<text x="64.9" y="120.3">A4</text>
<text x="114.2" y="122.9">A14</text>
<text x="114.2" y="120.3">A15</text>
<text x="114.2" y="125.4">A13</text>
<text x="64.9" y="128">A10</text>
<text x="114.2" y="138.1">A12</text>
</g>
<g font-size="1.8" fill="#55f">
<text x="260.5" y="65.7">D1</text>
<text x="260.5" y="63.2">D0</text>
<text x="260.5" y="68.3">D2</text>
<text x="260.5" y="70.8">D3</text>
<text x="260.5" y="73.3">D4</text>
<text x="260.5" y="75.9">D5</text>
<text x="260.5" y="78.4">D6</text>
<text x="260.5" y="81">D7</text>
<text x="154.6" y="93.7">D1</text>
<text x="154.6" y="91.1">D0</text>
<text x="28.9" y="100">D1</text>
<text x="64.9" y="100">D0</text>
<text x="154.6" y="96.2">D2</text>
<text x="154.6" y="101.3">D4</text>
<text x="154.6" y="98.7">D3</text>
<text x="28.9" y="107.6">D3</text>
<text x="28.9" y="102.6">D7</text>
<text x="28.9" y="105.1">D6</text>
<text x="64.9" y="107.6">D4</text>
<text x="64.9" y="105.1">D5</text>
<text x="64.9" y="102.6">D2</text>
<text x="154.6" y="103.8">D5</text>
<text x="154.6" y="106.4">D6</text>
<text x="154.6" y="108.9">D7</text>
</g>
<text font-size="1.8" fill="#abee00" x="24.1" y="69.5">~{RAM_CS}</text>
<text font-size="1.8" fill="#00ff85" x="64.9" y="69.5">~{ROM_CS}</text>
<g font-size="1.8" fill="#007f7f">
<text x="26.9" y="72.1">~{IORD}</text>
<text x="64.9" y="72.1">~{IOWR}</text>
</g>
<text font-size="1.8" fill="#bf7f00" x="64.9" y="74.6">AUDIO_DIV</text>
<g font-size="1.8" fill="#afafff">
<text x="193" y="83.5">LD0</text>
<text x="120.8" y="93.6">Page</text>
<text x="126.6" y="93.6">Select</text>
<text x="133.3" y="95.6">(0000-3FFF)</text>
<text x="136.4" y="93.6">Lower</text>
<text x="143" y="93.6">16K</text>
<text x="184.6" y="91.1">LD0</text>
<text x="184.6" y="93.7">LD1</text>
<text x="193" y="91.1">LD1</text>
<text x="184.6" y="96.2">LD2</text>
<text x="184.6" y="98.7">LD3</text>
<text x="193" y="98.7">LD2</text>
<text x="193" y="106.4">LD3</text>
</g>
<g font-size="1.8" fill="#007f00">
<text x="224" y="83.5">S14</text>
<text x="224" y="91.1">S15</text>
<text x="224" y="98.7">S16</text>
<text x="233.5" y="98.7">S14</text>
<text x="233.5" y="101.3">S15</text>
<text x="224" y="106.4">S17</text>
<text x="233.5" y="103.8">S16</text>
<text x="233.5" y="106.4">S17</text>
</g>
<text font-size="1.8" fill="#ffae15" x="27.8" y="89.9">~{CLK}</text>
<g font-size="1.8" fill="#00bfbf">
<text x="64" y="89.9">~{WAIT}</text>
<text x="25.9" y="92.4">~{BUSRQ}</text>
<text x="29.4" y="94.9">~{INT}</text>
<text x="64" y="92.4">~{NMI}</text>
<text x="28.7" y="97.5">~{M1}</text>
<text x="64.9" y="97.5">~{RFSH}</text>
<text x="229.6" y="116.5">~{ROM_CS}</text>
<text x="234.6" y="119.1">~{RD}</text>
<text x="28.8" y="130.5">~{RD}</text>
<text x="29.1" y="128">A9</text>
<text x="64.9" y="130.5">~{IORQ}</text>
<text x="23.9" y="135.6">~{BUSACK}</text>
<text x="28.7" y="133">~{WR}</text>
<text x="64.9" y="133">~{MREQ}</text>
<text x="64.9" y="135.6">~{HALT}</text>
<text x="112.5" y="133">~{MREQ}</text>
<text x="115" y="135.6">~{WR}</text>
</g>
<g font-size="1.8" fill="#7171ff">
<text x="193" y="86">LD4</text>
<text x="193" y="93.7">LD5</text>
<text x="184.6" y="101.3">LD4</text>
<text x="193" y="101.3">LD6</text>
<text x="120.7" y="103.7">Page</text>
<text x="126.5" y="103.7">Select</text>
<text x="133.3" y="105.8">(4000-7FFF)</text>
<text x="133.6" y="103.7">-</text>
<text x="136.3" y="103.7">Upper</text>
<text x="143" y="103.7">16K</text>
<text x="184.6" y="103.8">LD5</text>
<text x="184.6" y="106.4">LD6</text>
<text x="184.6" y="108.9">LD7</text>
<text x="193" y="108.9">LD7</text>
</g>
<g font-size="1.8" fill="#bd00ff">
<text x="64.9" y="94.9">~{RESET}</text>
<text x="151.4" y="116.5">~{RESET}</text>
</g>
<text font-size="1.8" fill="#0f0f0f" x="147" y="128.3" transform="rotate(-90 147 128.3)">UPDATE</text>
<g font-size="1.8" fill="#0000c2">
<text x="89.4" y="143.3">To change</text>
<text x="100.6" y="143.3">value</text>
<text x="106.8" y="143.3">of</text>
<text x="109.9" y="143.3">page</text>
<text x="164.9" y="142.1">This</text>
<text x="169.8" y="142.1">capacitor</text>
<text x="179.9" y="142.1">may</text>
<text x="184.9" y="142.1">not</text>
<text x="189.1" y="142.1">be</text>
<text x="89.2" y="145.4">register,</text>
<text x="89.8" y="147.4">(not</text>
<text x="94.8" y="147.4">I/O)</text>
<text x="98.3" y="145.4">write</text>
<text x="100.1" y="147.4">at</text>
<text x="103.2" y="147.4">F000-FFFF</text>
<text x="104" y="145.4">to</text>
<text x="107" y="145.4">memory</text>
<text x="162.7" y="146.2">for</text>
<text x="163.5" y="144.1">required,</text>
<text x="166.5" y="146.2">it</text>
<text x="169" y="146.2">on</text>
<text x="172.5" y="146.2">the</text>
<text x="173.1" y="144.1">but</text>
<text x="176.6" y="146.2">PCB</text>
<text x="177.3" y="144.1">there's</text>
<text x="181.6" y="146.2">just</text>
<text x="184.9" y="144.1">a</text>
<text x="186.3" y="146.2">in</text>
<text x="187.2" y="144.1">space</text>
<text x="189.2" y="146.2">case.</text>
</g>
</svg>
